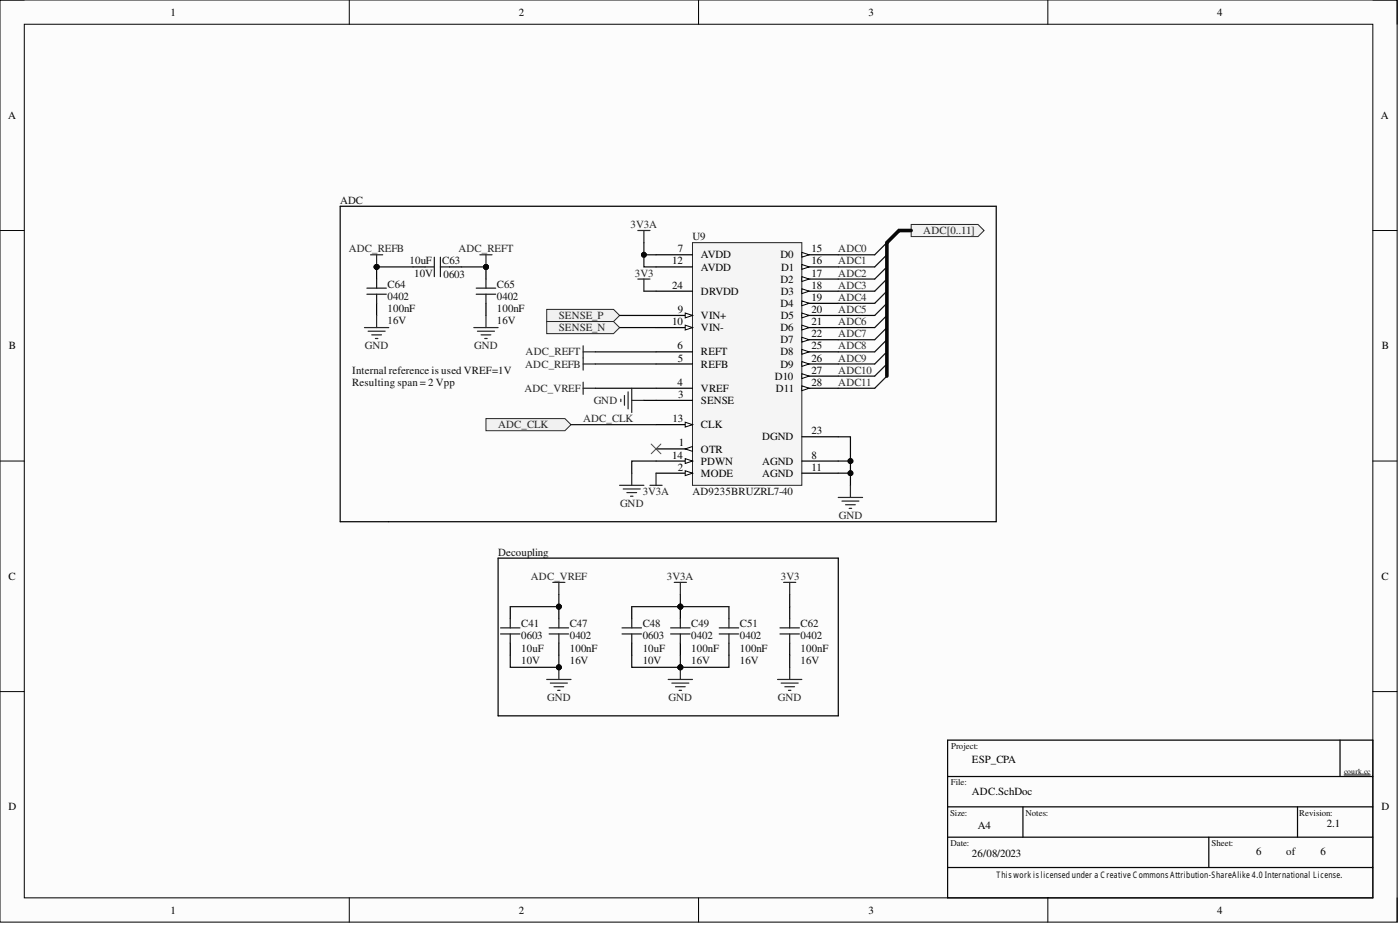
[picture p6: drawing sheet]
<svg xmlns="http://www.w3.org/2000/svg" width="292mm" height="193mm" viewBox="0 0 292 193" stroke-linecap="round" stroke-linejoin="round" font-family="sans-serif">
<path d="M0 0h291.5v192.4h-291.5z" fill-rule="evenodd" fill="#fcfcfc"/>
<path d="M0 0h291.5v192.4h-291.5z" fill="none" stroke="#000" stroke-width=".21"/>
<path d="M5.1 5.1h281.3v182.2h-281.3z" fill-rule="evenodd" fill="#fcfcfc"/>
<g fill="none" stroke="#000" stroke-width=".21">
<path d="M0 0h5.1M72.9 0v5.1M145.8 0v5.1M218.6 0v5.1M286.4 0h5.1v5.1M5.1 5.1h281.3v182.2h-281.3zM0 48.1h5.1M286.4 48.1h5.1M0 96.2h5.1M286.4 96.2h5.1M0 144.3h5.1M286.4 144.3h5.1"/>
<path d="M72.9 187.3v5.1M145.8 187.3v5.1M218.6 187.3v5.1M291.5 187.3v5.1"/>
</g>
<g fill="#f0f0f0" stroke="#262626" stroke-width=".21">
<path d="M114.1 64.5h13.9l1.3 1.3-1.3 1.3h-13.9z" fill-rule="evenodd"/>
<path d="M114.1 67.1h13.9l1.3 1.2-1.3 1.3h-13.9z" fill-rule="evenodd"/>
</g>
<path d="M144.5 50.6h22.8v50.6h-22.8z" fill-rule="evenodd" fill="#f5f5f5"/>
<path d="M144.5 50.6h22.8v50.6h-22.8z" fill="none" stroke="#262626" stroke-width=".21"/>
<path d="M136.9 93.7h7.6" fill="none" stroke="#000" stroke-width=".25"/>
<path d="M143 93.7l1.5-.6v1.1z" fill="#fbfbfb" stroke="#000" stroke-width=".21"/>
<path d="M136.9 98.7h7.6" fill="none" stroke="#000" stroke-width=".25"/>
<path d="M143 98.2l1.5 .5-1.5 .5z" fill="#fbfbfb" stroke="#000" stroke-width=".21"/>
<path d="M136.9 53.2h7.6M136.9 75.9h7.6M136.9 73.4h7.6M136.9 65.8h7.6M136.9 83.5h7.6M136.9 81h7.6M167.3 96.2h7.6" fill="none" stroke="#000" stroke-width=".25"/>
<path d="M143 65.3l1.5 .5-1.5 .5z" fill="#fbfbfb" stroke="#000" stroke-width=".21"/>
<path d="M136.9 68.3h7.6" fill="none" stroke="#000" stroke-width=".25"/>
<path d="M143 67.8l1.5 .5-1.5 .5z" fill="#fbfbfb" stroke="#000" stroke-width=".21"/>
<path d="M136.9 55.7h7.6M136.9 88.6h7.6M167.3 98.7h7.6" fill="none" stroke="#000" stroke-width=".25"/>
<path d="M143 88.1l1.5 .5-1.5 .5z" fill="#fbfbfb" stroke="#000" stroke-width=".21"/>
<path d="M136.9 96.2h7.6" fill="none" stroke="#000" stroke-width=".25"/>
<path d="M143 95.7l1.5 .5-1.5 .5z" fill="#fbfbfb" stroke="#000" stroke-width=".21"/>
<path d="M167.3 53.2h7.6" fill="none" stroke="#000" stroke-width=".25"/>
<path d="M167.3 52.6l1.5 .6-1.5 .5z" fill="#fbfbfb" stroke="#000" stroke-width=".21"/>
<path d="M167.3 55.7h7.6" fill="none" stroke="#000" stroke-width=".25"/>
<path d="M167.3 55.2l1.5 .5-1.5 .5z" fill="#fbfbfb" stroke="#000" stroke-width=".21"/>
<path d="M167.3 58.2h7.6" fill="none" stroke="#000" stroke-width=".25"/>
<path d="M167.3 57.7l1.5 .5-1.5 .5z" fill="#fbfbfb" stroke="#000" stroke-width=".21"/>
<path d="M167.3 60.7h7.6" fill="none" stroke="#000" stroke-width=".25"/>
<path d="M167.3 60.2l1.5 .5-1.5 .6z" fill="#fbfbfb" stroke="#000" stroke-width=".21"/>
<path d="M167.3 63.3h7.6" fill="none" stroke="#000" stroke-width=".25"/>
<path d="M167.3 62.8l1.5 .5-1.5 .5z" fill="#fbfbfb" stroke="#000" stroke-width=".21"/>
<path d="M167.3 65.8h7.6" fill="none" stroke="#000" stroke-width=".25"/>
<path d="M167.3 65.3l1.5 .5-1.5 .5z" fill="#fbfbfb" stroke="#000" stroke-width=".21"/>
<path d="M167.3 68.3h7.6" fill="none" stroke="#000" stroke-width=".25"/>
<path d="M167.3 67.8l1.5 .5-1.5 .5z" fill="#fbfbfb" stroke="#000" stroke-width=".21"/>
<path d="M167.3 70.9h7.6" fill="none" stroke="#000" stroke-width=".25"/>
<path d="M167.3 70.4l1.5 .5-1.5 .5z" fill="#fbfbfb" stroke="#000" stroke-width=".21"/>
<path d="M136.9 60.7h7.6M167.3 73.4h7.6M167.3 91.1h7.6" fill="none" stroke="#000" stroke-width=".25"/>
<path d="M167.3 72.9l1.5 .5-1.5 .5z" fill="#fbfbfb" stroke="#000" stroke-width=".21"/>
<path d="M167.3 75.9h7.6" fill="none" stroke="#000" stroke-width=".25"/>
<path d="M167.3 75.4l1.5 .5-1.5 .5z" fill="#fbfbfb" stroke="#000" stroke-width=".21"/>
<path d="M167.3 78.5h7.6" fill="none" stroke="#000" stroke-width=".25"/>
<path d="M167.3 78l1.5 .5-1.5 .5z" fill="#fbfbfb" stroke="#000" stroke-width=".21"/>
<path d="M167.3 81h7.6" fill="none" stroke="#000" stroke-width=".25"/>
<path d="M167.3 80.5l1.5 .5-1.5 .5z" fill="#fbfbfb" stroke="#000" stroke-width=".21"/>
<path d="M174.9 103.8h5.1M175.7 104.5h3.5M176.4 105.3h2M177.2 106.1h.5M177.4 101.2v2.6" fill="none" stroke="#262626" stroke-width=".25"/>
<path d="M101.4 87.3h16.5l1.2 1.3-1.2 1.3h-16.5z" fill-rule="evenodd" fill="#f0f0f0" stroke="#262626" stroke-width=".21"/>
<path d="M185 50.6l-2.5 2.6M185 53.2l-2.5 2.5M185 55.7l-2.5 2.5M185 58.2l-2.5 2.5M185 60.7l-2.5 2.6M185 63.3l-2.5 2.5M185 65.8l-2.5 2.5M185 68.3l-2.5 2.6M185 70.9l-2.5 2.5M185 73.4l-2.5 2.5" fill="none" stroke="#0e0e0e" stroke-width=".25"/>
<path d="M190.1 46.8h14l1.2 1.3-1.2 1.3h-14z" fill-rule="evenodd" fill="#f0f0f0" stroke="#262626" stroke-width=".21"/>
<g fill="none" stroke="#0e0e0e" stroke-width=".25">
<path d="M78.6 55.7h7.6M96.3 55.7h5.1M134.3 50.6v5.1h2.6M134.3 53.2h2.6M174.9 53.2h7.6M174.9 55.7h7.6M174.9 58.2h7.6M124.2 73.4h12.7M124.2 75.9h12.7M129.3 65.8h7.6M129.3 68.3h7.6M134.3 60.7h2.6"/>
<path d="M174.9 60.7h7.6M174.9 63.3h7.6M174.9 65.8h7.6M174.9 68.3h7.6M174.9 70.9h7.6M174.9 73.4h7.6M174.9 75.9h7.6M185 75.9l-2.5 2.6h-7.6M185 78.5l-2.5 2.5h-7.6M119.1 88.6h17.8M124.2 81h12.7M134.3 83.5h2.6"/>
<path d="M136.9 96.2h-5.1v2.5M174.9 91.1h2.5v10.1M174.9 96.2h2.5M174.9 98.7h2.5M106.5 136.7v2.5h10.1v-2.5M116.6 124v2.6h-10.1M131.8 136.7v2.5h10.1M131.8 126.6h10.1M141.9 124v2.6h10.2M141.9 136.7v2.5M152.1 136.7v2.5h-10.2M164.8 124v2.6"/>
<path d="M164.8 136.7v2.5"/>
</g>
<g fill="#0e0e0e" stroke="#0e0e0e" stroke-width=".21">
<circle cx="141.9" cy="126.6" r=".51"/>
<circle cx="141.9" cy="139.2" r=".51"/>
<circle cx="116.6" cy="126.6" r=".51"/>
<circle cx="116.6" cy="139.2" r=".51"/>
<circle cx="101.4" cy="55.7" r=".51"/>
<circle cx="78.6" cy="55.7" r=".51"/>
<circle cx="177.4" cy="96.2" r=".51"/>
<circle cx="177.4" cy="98.7" r=".51"/>
<circle cx="134.3" cy="53.2" r=".51"/>
</g>
<g fill="none" stroke="#000" stroke-width=".25">
<path d="M71 43h136.9v65.8h-136.9zM78.6 55.7v2.5M86.2 55.7h2.5M93.8 55.7h2.5M101.4 55.7v2.5M78.6 63.3v2.5M101.4 63.3v2.5M103.9 116.4h71v32.9h-71zM106.5 126.6v2.5M106.5 134.2v2.5M116.6 126.6v2.5M116.6 134.2v2.5"/>
<path d="M131.8 126.6v2.5M131.8 134.2v2.5M141.9 126.6v2.5M141.9 134.2v2.5M152.1 126.6v2.5M152.1 134.2v2.5M164.8 126.6v2.5M164.8 134.2v2.5M197.7 154.4h88.7v32.9h-88.7zM279.6 154.4v7.6M197.7 174.6h88.7M197.7 168.3h88.7"/>
<path d="M197.7 162h88.7M213.4 168.3v6.3M252.2 174.6v6.4M270.7 168.3v6.3M197.7 181h88.7"/>
</g>
<g fill="none" stroke="#1c1c1c" stroke-width=".25">
<path d="M78.6 58.2v1.9M88.7 55.7h1.9M90.6 53.7v4M91.9 55.7h1.9M91.9 53.7v4M101.4 58.2v1.9M76.6 61.4h4M76.6 60.1h4M78.6 61.4v1.9M99.4 61.4h4M99.4 60.1h4M101.4 61.4v1.9"/>
<path d="M104.4 132.3h4.1M104.4 131h4.1M106.5 129.1v1.9M106.5 132.3v1.9M114.6 132.3h4M114.6 131h4M116.6 129.1v1.9M116.6 132.3v1.9M129.8 132.3h4M129.8 131h4M131.8 129.1v1.9M131.8 132.3v1.9"/>
<path d="M139.9 132.3h4.1M139.9 131h4.1M141.9 129.1v1.9M141.9 132.3v1.9M150.1 132.3h4M150.1 131h4M152.1 129.1v1.9M152.1 132.3v1.9M162.7 132.3h4.1M162.7 131h4.1M164.8 129.1v1.9M164.8 132.3v1.9"/>
</g>
<g fill="none" stroke="#262626" stroke-width=".25">
<path d="M77.3 53.2h2.5M78.6 53.2v2.5M100.1 53.2h2.6M101.4 53.2v2.5M133.1 48.1h2.5M133.1 58.2h2.5M134.3 48.1v2.5M134.3 58.2v2.5M76 68.3h5.1M76.8 69.1h3.6M77.6 69.9h2M78.3 70.6h.5"/>
<path d="M78.6 65.8v2.5M98.9 68.3h5M99.6 69.1h3.6M100.4 69.9h2M101.1 70.6h.5M101.4 65.8v2.5M121.7 72.1v5.1M121.7 79.7v2.6M121.7 73.4h2.5M121.7 75.9h2.5M121.7 81h2.5M129.5 83.3v.5"/>
<path d="M130.3 82.5v2M131 81.8v3.5M131.8 81v5.1M131.8 98.7v2.5M131.8 83.5h2.5M136.9 98.7v2.5M129.3 101.2h5M130 102h3.6M130.8 102.8h2M131.6 103.5h.5M135.6 101.2h2.5M115.3 121.5h2.6"/>
<path d="M116.6 121.5v2.5M116.6 139.2v2.5M140.7 121.5h2.5M141.9 121.5v2.5M141.9 139.2v2.5M163.5 121.5h2.5M164.8 121.5v2.5M164.8 139.2v2.5M114.1 141.7h5M114.8 142.5h3.6M115.6 143.3h2M116.3 144h.6"/>
<path d="M139.4 141.7h5.1M140.2 142.5h3.5M140.9 143.3h2.1M141.7 144h.5M162.2 141.7h5.1M163 142.5h3.5M163.7 143.3h2.1M164.5 144h.5"/>
</g>
<path d="M135.9 92.6l2 2.1M137.9 92.6l-2 2.1" fill="none" stroke="#4c4c4c" stroke-width=".21"/>
<path d="M190.1 48.1h-2.5l-2.6 2.5v27.9" fill="none" stroke="#0e0e0e" stroke-width=".76"/>
<path d="M280.4 161.7h5.5" fill="none" stroke="#000" stroke-width=".21"/>
<g font-size="2.3">
<text x="35.6" y="3.3">1</text>
<text x="108.2" y="3.3">2</text>
<text x="181.2" y="3.3">3</text>
<text x="254" y="3.3">4</text>
<text x="1.7" y="24.8">A</text>
<text x="288.1" y="24.8">A</text>
<text x="141.4" y="52.6">7</text>
<text x="146.3" y="53.9">AVDD</text>
<text x="162.8" y="53.9">D0</text>
<text x="169.3" y="52.6">15</text>
<text x="140.3" y="55.2">12</text>
<text x="146.3" y="56.4">AVDD</text>
<text x="162.8" y="59">D2</text>
<text x="163" y="56.4">D1</text>
<text x="169.3" y="55.2">16</text>
<text x="169.3" y="57.7">17</text>
<text x="140.3" y="60.2">24</text>
<text x="141.4" y="65.3">9</text>
<text x="146.3" y="61.5">DRVDD</text>
<text x="162.8" y="64">D4</text>
<text x="162.9" y="61.5">D3</text>
<text x="169.3" y="60.2">18</text>
<text x="169.3" y="62.8">19</text>
<text x="169.3" y="65.3">20</text>
<text x="140.3" y="67.8">10</text>
<text x="146.3" y="66.6">VIN+</text>
<text x="146.3" y="69.1">VIN-</text>
<text x="162.8" y="69.1">D6</text>
<text x="162.8" y="71.6">D7</text>
<text x="162.9" y="66.6">D5</text>
<text x="169.3" y="67.8">21</text>
<text x="169.3" y="70.4">22</text>
<text x="1.9" y="72.9">B</text>
<text x="141.4" y="72.9">6</text>
<text x="141.4" y="75.4">5</text>
<text x="146.3" y="76.7">REFB</text>
<text x="146.3" y="74.2">REFT</text>
<text x="162.8" y="74.2">D8</text>
<text x="162.8" y="76.7">D9</text>
<text x="169.3" y="72.9">25</text>
<text x="169.3" y="75.4">26</text>
<text x="169.3" y="78">27</text>
<text x="288.3" y="72.9">B</text>
<text x="141.4" y="80.5">4</text>
<text x="141.5" y="83">3</text>
<text x="146.3" y="81.8">VREF</text>
<text x="161.6" y="79.2">D10</text>
<text x="161.9" y="81.8">D11</text>
<text x="169.3" y="80.5">28</text>
<text x="140.3" y="88.1">13</text>
<text x="146.3" y="84.3">SENSE</text>
<text x="146.3" y="89.3">CLK</text>
<text x="140.3" y="95.7">14</text>
<text x="141.6" y="93.1">1</text>
<text x="146.3" y="94.4">OTR</text>
<text x="159" y="91.9">DGND</text>
<text x="169.3" y="95.7">8</text>
<text x="169.3" y="90.6">23</text>
<text x="141.4" y="98.2">2</text>
<text x="146.3" y="99.5">MODE</text>
<text x="146.3" y="96.9">PDWN</text>
<text x="159" y="96.9">AGND</text>
<text x="159" y="99.5">AGND</text>
<text x="169.3" y="98.2">11</text>
<text x="1.8" y="121">C</text>
<text x="288.2" y="121">C</text>
<text x="202.8" y="159.2">ESP_CPA</text>
<text x="202.8" y="165.8">ADC.SchDoc</text>
<text x="1.8" y="169.1">D</text>
<text x="204.1" y="172.9">A4</text>
<text x="276.8" y="172.6">2.1</text>
<text x="288.2" y="169.1">D</text>
<text x="202.8" y="178.7">26/08/2023</text>
<text x="262.1" y="178.4">6</text>
<text x="275.5" y="178.4">6</text>
<text x="35.6" y="190.6">1</text>
<text x="108.2" y="190.6">2</text>
<text x="181.2" y="190.6">3</text>
<text x="254" y="190.6">4</text>
</g>
<g font-size="2.3" fill="#0e0e0e">
<text x="71" y="42.5">ADC</text>
<text x="144.5" y="50.1">U9</text>
<text x="80.9" y="60">C64</text>
<text x="85.4" y="55.2">10uF</text>
<text x="86.4" y="57.7">10V</text>
<text x="92.3" y="55.2">C63</text>
<text x="92.5" y="58">0603</text>
<text x="103.7" y="60">C65</text>
<text x="80.9" y="62.5">0402</text>
<text x="80.9" y="65">100nF</text>
<text x="103.7" y="62.5">0402</text>
<text x="103.7" y="65">100nF</text>
<text x="80.9" y="67.6">16V</text>
<text x="103.7" y="67.6">16V</text>
<text x="73.5" y="78">Internal reference is used VREF=1V</text>
<text x="73.5" y="80.5">Resulting span = 2 Vpp</text>
<text x="144.5" y="103.3">AD9235BRUZRL7-40</text>
<text x="103.9" y="115.9">Decoupling</text>
<text x="108.7" y="130.9">C41</text>
<text x="118.9" y="130.9">C47</text>
<text x="134.1" y="130.9">C48</text>
<text x="144.2" y="130.9">C49</text>
<text x="154.4" y="130.9">C51</text>
<text x="167" y="130.9">C62</text>
<text x="108.7" y="133.4">0603</text>
<text x="108.7" y="135.9">10uF</text>
<text x="118.9" y="133.4">0402</text>
<text x="118.9" y="135.9">100nF</text>
<text x="134.1" y="133.4">0603</text>
<text x="134.1" y="135.9">10uF</text>
<text x="144.2" y="133.4">0402</text>
<text x="144.2" y="135.9">100nF</text>
<text x="154.4" y="133.4">0402</text>
<text x="154.4" y="135.9">100nF</text>
<text x="167" y="133.4">0402</text>
<text x="167" y="135.9">100nF</text>
<text x="108.7" y="138.5">10V</text>
<text x="118.9" y="138.5">16V</text>
<text x="134.1" y="138.5">10V</text>
<text x="144.2" y="138.5">16V</text>
<text x="154.4" y="138.5">16V</text>
<text x="167" y="138.5">16V</text>
<text x="268.4" y="178.4">of</text>
</g>
<g font-size="2.3" fill="#262626">
<text x="131.6" y="47.6">3V3A</text>
<text x="72.7" y="52.6">ADC_REFB</text>
<text x="95.6" y="52.6">ADC_REFT</text>
<text x="174.9" y="52.6">ADC0</text>
<text x="192.6" y="48.8">ADC[0..11]</text>
<text x="132.5" y="57.7">3V3</text>
<text x="174.9" y="55.2">ADC1</text>
<text x="174.9" y="57.7">ADC2</text>
<text x="174.9" y="60.2">ADC3</text>
<text x="174.9" y="62.8">ADC4</text>
<text x="174.9" y="65.3">ADC5</text>
<text x="116.6" y="66.6">SENSE_P</text>
<text x="116.6" y="69.1">SENSE_N</text>
<text x="174.9" y="67.8">ADC6</text>
<text x="174.9" y="70.4">ADC7</text>
<text x="76.1" y="72.9">GND</text>
<text x="98.9" y="72.9">GND</text>
<text x="109.6" y="76.7">ADC_REFB</text>
<text x="109.7" y="74.2">ADC_REFT</text>
<text x="174.9" y="72.9">ADC8</text>
<text x="174.9" y="75.4">ADC9</text>
<text x="174.9" y="78">ADC10</text>
<text x="109.4" y="81.8">ADC_VREF</text>
<text x="174.9" y="80.5">ADC11</text>
<text x="103.9" y="89.3">ADC_CLK</text>
<text x="121.7" y="88.1">ADC_CLK</text>
<text x="123.9" y="84.3">GND</text>
<text x="129.4" y="105.8">GND</text>
<text x="134.1" y="103.3">3V3A</text>
<text x="175" y="108.3">GND</text>
<text x="110.8" y="121">ADC_VREF</text>
<text x="139.2" y="121">3V3A</text>
<text x="162.9" y="121">3V3</text>
<text x="114.2" y="146.3">GND</text>
<text x="139.5" y="146.3">GND</text>
<text x="162.3" y="146.3">GND</text>
</g>
<g font-size="1.9" fill="#0e0e0e">
<text x="198.5" y="156.3">Project:</text>
<text x="198.4" y="163.9">File:</text>
<text x="198.2" y="170.2">Size:</text>
<text x="213.9" y="170.2">Notes:</text>
<text x="271.1" y="170.2">Revision:</text>
<text x="198.3" y="176.5">Date:</text>
<text x="252.8" y="176.5">Sheet:</text>
</g>
<text font-size="1.9" x="207.9" y="183.1">This work is licensed under a C reative C ommons Attribution-ShareAlike 4.0 International License.</text>
<text font-size="1.6" x="280.4" y="161.5">courk.cc</text>
</svg>
